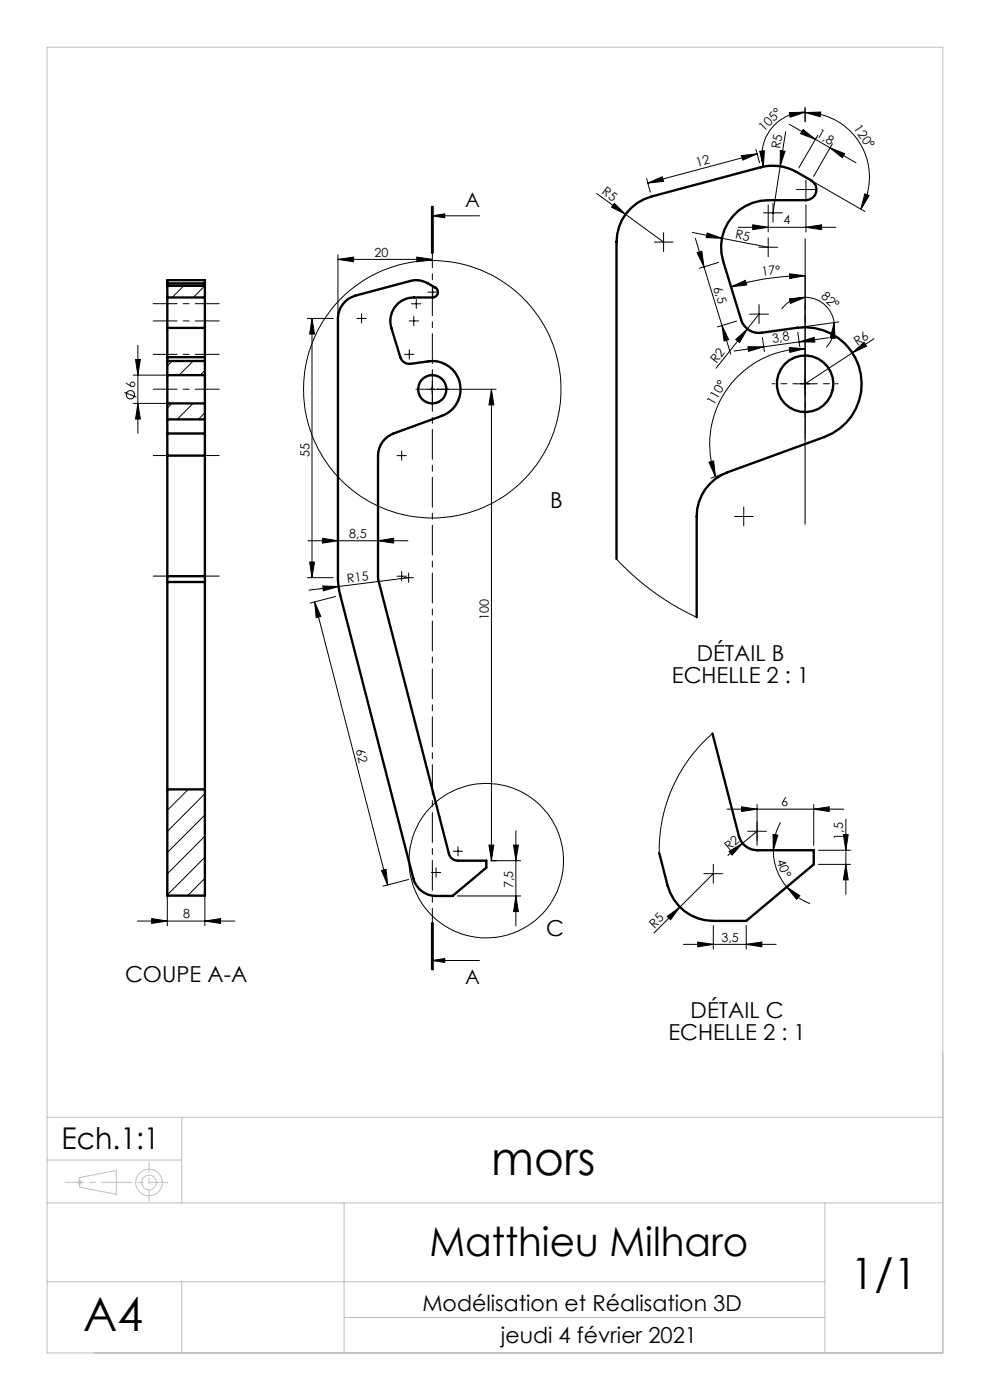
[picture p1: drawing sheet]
<svg xmlns="http://www.w3.org/2000/svg" width="210mm" height="297mm" viewBox="0 0 210 297" stroke-linecap="round" stroke-linejoin="round" font-family="sans-serif">
<g fill="none" stroke="#000" stroke-width=".21">
<path d="M137.2 37.9l.7 2.8M137.4 38.8l3.1-1.3 .3 1zM157.3 33l3.3-.4-3 1.4zM160.3 31.7l.8 2.8M160.6 32.6l-23.2 6.2M161.1 32.1l1-.1-.2 3.3zM165.5 35.3l-1.5 9.9M165.5 31.9l1 .2-1 3.2zM166.7 28l-1.2 7.3M167.4 23.9l3.4-.1-3.2 1.1zM167.5 26.4l14.1 8.1M170.4 27.5l2.6 2.1-3.2-1.2z"/>
<path d="M170.8 23.9l3.3-.1-.1 1zM170.8 23.9a13.7 13.7 0 0 1 11.8 20.5M170.8 23.8a9.2 9.2 0 0 0-8.9 11.5M170.8 22.8v3M171 38.2v4M172.9 38.8l10.6 6.1M173.5 28.7l-4.1 6.9M176.1 31.4l3.1 1.2-.5 .9zM176.6 30.5l-4 6.9M71.7 55l3.3-.5v1zM71.7 54v12.6M71.7 55h20"/>
<path d="M88.4 54.5l3.3 .5-3.3 .5zM91.5 43.8v10M91.7 45.8h10M91.7 45.8l2.6-.4v.8zM91.7 43.8v10M91.9 43.8v10M126.6 41.1l6.1 4.4M130.3 43.1l2.4 2.4-3-1.5zM132.7 45.5l8.1 5.9M138.8 51.4h4M140.8 49.4v4M146.9 49.3l6.2 1.2"/>
<path d="M147.5 50.5l1.8 6.1M147.9 53.6l1-.3 .4 3.3zM149.3 56.6l5.7 18.5M150 49.4l3.1 1.1-3.3-.1zM152.4 55.7l-4 1.2M153.1 50.5l9.8 2M156.6 48.2h20.7M159.7 47.7l3.2 .5-3.2 .5zM161 52.5h4M162 45.2h3.9M162.9 50.4v4.1M162.9 43.5v5.7"/>
<path d="M164 43.1v4.1M167.5 58.1l3.3 .4-3.3 .6zM168.9 40.2h4.1M170.8 58.5a54.4 54.4 0 0 0-15.7 2.4M170.8 58.5v52.7M171 48.2l3.3-.5v1zM171 43.5v5.7M183.4 41.1l1 .4-1.8 2.9zM28.3 79.6h10.2M28.8 76.3h1l-.6 3.3zM29.2 73.2v18.7M36.5 76.6l-1 1"/>
<path d="M39 60.6l-2.5 2.5M41 76.6l-3 3M43.5 60.6l-2.5 2.5M43.5 78.6l-1 1M65.2 67.6h5.5M66.2 67.6v55M66.2 67.6l.5 3.3h-1zM75.7 67.6h2M76.7 66.6v1.9M85.8 75.2h2M86.8 68.1h2M86.8 74.2v2"/>
<path d="M87.3 64.4h2M87.8 67.1v2M88.3 63.5v1.9M90.8 62h2M91.8 61v2M153.1 69l1.5 3.1-1 .3zM155.1 60.9l3-1.4 .3 1zM156.1 72l2.4-2.2-1.6 2.9zM156.2 68.1l-4 1.3M158.5 69.8l-6.6 8.3M158.6 73.6h3.4l-3.2 .9zM159 66.6h4"/>
<path d="M161 64.6v4M161 66.6l-2.5 3.2M161.7 71.6l.4 3M162 73.6l-6.3 .9M167.4 73.7l3.4 .3-3.3 .8zM167.5 63.4l3.3-.3-3.1 1.3zM169.2 70.5l.5 3M169.5 72.5l-7.5 1.1M169.5 72.5l3.2-.9 .2 1zM170.8 63.1a6.2 6.2 0 0 1 6.2 5.3M170.8 63.1a6.1 6.1 0 0 0-5 2.4M170.8 74a20.2 20.2 0 0 0-19 27.1"/>
<path d="M175.8 71.6l-6.3 .9M177 68.4l.1 3.4-1-.1zM177 68.4a6.2 6.2 0 0 1-1.8 5.3M177.9 68.3l-7.8 1.1M180.8 74.9l2.5-2.3 .5 .8zM180.8 74.9l-10 6.5M185.4 71.9l-4.6 3M26.4 83.3l2.5 .9M28.3 85.6h10.2M29.2 85.6l.6 3.3h-1zM36.5 85.6l-1 1M41 85.6l-3.4 3.4"/>
<path d="M43.5 87.6l-1.4 1.4M84.2 96.7h2M85.2 95.7v1.9M91.7 81.6v2M104.2 82.6v100M104.2 82.6l.5 3.3h-1zM105.2 82.6h-14.5M150.4 98.1l1-.3 .4 3.3zM168.8 81.4h4M65.3 114.7h21.2M65.7 119.2h1l-.5 3.4zM68.4 114.2l3.3 .5-3.3 .5z"/>
<path d="M80.2 114.7l3.3-.5v1zM130.8 118.6l3.1 3.1 4.5 3.7 4 2.7 5.4 2.8M153.4 100.5l-2.6 1M155.8 109.6h4M157.8 107.6v4M65.2 122.6h5.5M66.7 127.7l1.4 3.1-1 .2zM66.7 127.7l15.5 60M68.5 124.3l3.3 .1-3.2 .9zM71.2 126.5l-5.4 1.4M71.8 124.4l-6.3 .8M84.2 122.2h2"/>
<path d="M85.2 121.2v2M85.7 122.6h2M86.7 122.6l-14.9 1.8M86.7 121.6v1.9M151.1 155.6l-1.8 1.7-2.4 2.8-2.6 3.7-1.7 3.3-1.2 3.4-1 3.9-.5 3.5-.1 3.1M39.9 167.5l-4.4 4.4M43.5 168.4l-8 8M43.5 172.9l-8 8M43.5 177.4l-8 8M97.2 179.6v2M103.7 179.3h1l-.5 3.3zM108.9 179.3h1.1l-.6 3.3z"/>
<path d="M109.4 176.2v20.2M154.2 171.7h24.8M157.3 171.2l3.3 .5-3.3 .5zM157.5 178.9l-3.1 2.6M158.6 176.4h4M160.6 170.7v8.6M160.6 176.4l-3.1 2.5M164 177l1 .2-1 3.2zM165.6 174.4a12.3 12.3 0 0 0-1.6 6M172.6 171.7l3.3-.5v1zM172.6 170.7v8.6M178.9 177.1h1l-.5 3.3z"/>
<path d="M179.4 173.8v15.9M29.1 195.4h20.7M32.2 194.9l3.3 .5-3.3 .5zM35.5 185.1v11.3M43.5 195.4l3.3-.5v1zM43.5 185.1v11.3M43.5 181.9l-8 8M43.5 186.3l-3.7 3.7M80.9 184.7l1-.3 .3 3.3zM86.7 186.6l-5.5 1.4M91.5 185.1h2M91.5 195.7v10"/>
<path d="M91.7 195.7v10M91.9 195.7v10zM92.5 184.1v2M96.1 180.6h2M97 190.1h13.5M104.1 182.6h6.4M109.4 190.1l.6 3.3h-1.1zM141.5 194.4l2.7-2-2 2.7zM148 199.8l3.3 .5-3.3 .6zM149.3 185.3h4M151.3 185.3l-12.6 12.6M151.3 183.4v4"/>
<path d="M151.3 196.4v5M154.7 180.6l2.8-1.7-2.2 2.5zM158.3 196.4v5M164 180.4a12 12 0 0 0 2.9 7.8M166.9 188.2l2.8 1.8-.7 .8zM166.9 188.2a12.1 12.1 0 0 0 4.9 3.5M173.6 183.4h6.8M173.6 180.4h6.8M179.4 183.4l.5 3.3h-1zM91.7 203.8h10M91.7 203.8l2.6-.5v.9zM145 200.3h19.6"/>
<path d="M158.3 200.3l3.3-.5v1.1z"/>
<circle cx="27.7" cy="83.7" r=".89"/>
<circle cx="91.7" cy="82.6" r="27.3"/>
<circle cx="103.1" cy="182.6" r="16.4"/>
</g>
<g fill="none" stroke="#c0c0c0" stroke-width=".21">
<path d="M10 10h190v277h-190zM10 237h190M38.6 237v18.2M10 255.2h190M10 246.1h28.6M16.4 250.9h1M16.5 250.5l.8 .7M16.9 249.8l7.8-1.5v5.1l-7.8-1.5zM17.3 250.5l-.8 .7M73 255.2v31.8M175 255.2v31.8M10 271.9h165"/>
<path d="M38.6 271.9v15.1M73 279.5h102"/>
<circle cx="31.6" cy="250.8" r="1.56"/>
<circle cx="31.6" cy="250.8" r="2.81"/>
</g>
<path d="M32.5 75.2h14M32.5 68.1h14M32.5 64.4h14M32.5 96.6h14M32.5 82.6h14M32.5 122.2h14" fill="none" stroke="#000" stroke-width=".21" stroke-dasharray="15.2 1.3 1.3 1.3" stroke-dashoffset="10.1"/>
<path d="M170.8 79.4v-28.7" fill="none" stroke="#000" stroke-width=".21" stroke-dasharray="15.2 1.3 1.3 1.3" stroke-dashoffset="2.8"/>
<path d="M168.8 81.4h-5M170.8 83.4v5M172.8 81.4h5" fill="none" stroke="#000" stroke-width=".21" stroke-dasharray="15.2 1.3 1.3 1.3" stroke-dashoffset="14.6"/>
<path d="M90.7 82.6h-2.5M91.7 81.6v-2.5M91.7 83.6v2.5M92.7 82.6h2.5" fill="none" stroke="#000" stroke-width=".21" stroke-dasharray="15.2 1.3 1.3 1.3"/>
<path d="M91.7 43.8v161.9" fill="none" stroke="#000" stroke-width=".21" stroke-dasharray="6.3 1.3 1.3 1.3" stroke-dashoffset="3.5"/>
<path d="M35.6 250.8h-21.8" fill="none" stroke="#c0c0c0" stroke-width=".21" stroke-dasharray="6.3 1.3 1.3 1.3" stroke-dashoffset="2.4"/>
<path d="M31.6 246.4v8.4" fill="none" stroke="#c0c0c0" stroke-width=".21" stroke-dasharray="6.3 1.3 1.3 1.3" stroke-dashoffset="4.1"/>
<g fill="#000">
<path d="M165.5 31.9l1 .2-1 3.2zM130.3 43.1l2.4 2.4-3-1.5zM150 49.4l3.1 1.1-3.3-.1zM156.1 72l2.4-2.2-1.6 2.9zM180.8 74.9l2.5-2.3 .5 .8zM68.5 124.3l3.3 .1-3.2 .9zM154.7 180.6l2.8-1.7-2.2 2.5zM141.5 194.4l2.7-2-2 2.7z"/>
<path d="M157.3 33l3.3-.4-3 1.4zM137.4 38.8l3.1-1.3 .3 1z"/>
<path d="M167.4 23.9l3.4-.1-3.2 1.1zM161.1 32.1l1-.1-.2 3.3z"/>
<path d="M176.1 31.4l3.1 1.2-.5 .9zM170.4 27.5l2.6 2.1-3.2-1.2z"/>
<path d="M71.7 55l3.3-.5v1zM88.4 54.5l3.3 .5-3.3 .5zM68.4 114.2l3.3 .5-3.3 .5zM80.2 114.7l3.3-.5v1zM159.7 47.7l3.2 .5-3.2 .5zM171 48.2l3.3-.5v1z"/>
<path d="M91.7 45.8l2.6-.4v.8zM91.7 203.8l2.6-.5v.9z"/>
<path d="M167.5 58.1l3.3 .4-3.3 .6zM155.1 60.9l3-1.4 .3 1z"/>
<path d="M183.4 41.1l1 .4-1.8 2.9zM170.8 23.9l3.3-.1-.1 1z"/>
<path d="M28.8 76.3h1l-.6 3.3zM29.2 85.6l.6 3.3h-1z"/>
<path d="M66.2 67.6l.5 3.3h-1zM65.7 119.2h1l-.5 3.4zM104.2 82.6l.5 3.3h-1zM103.7 179.3h1l-.5 3.3zM108.9 179.3h1.1l-.6 3.3zM109.4 190.1l.6 3.3h-1.1z"/>
<path d="M153.1 69l1.5 3.1-1 .3zM147.9 53.6l1-.3 .4 3.3z"/>
<path d="M158.6 73.6h3.4l-3.2 .9zM169.5 72.5l3.2-.9 .2 1z"/>
<path d="M167.4 73.7l3.4 .3-3.3 .8zM150.4 98.1l1-.3 .4 3.3z"/>
<path d="M177 68.4l.1 3.4-1-.1zM167.5 63.4l3.3-.3-3.1 1.3z"/>
<path d="M66.7 127.7l1.4 3.1-1 .2zM80.9 184.7l1-.3 .3 3.3z"/>
<path d="M43.5 195.4l3.3-.5v1zM32.2 194.9l3.3 .5-3.3 .5zM172.6 171.7l3.3-.5v1zM157.3 171.2l3.3 .5-3.3 .5z"/>
<path d="M164 177l1 .2-1 3.2zM166.9 188.2l2.8 1.8-.7 .8z"/>
<path d="M179.4 183.4l.5 3.3h-1zM178.9 177.1h1l-.5 3.3z"/>
<path d="M148 199.8l3.3 .5-3.3 .6zM158.3 200.3l3.3-.5v1.1z"/>
</g>
<g fill="none" stroke="#000" stroke-width=".5">
<path d="M35.5 79.6v6M35.5 60.1v-.7h8v.7M35.5 63.1v6.5M35.5 75.8v.8M35.5 63.1h8M35.5 60.1v3M35.5 69.6v6.2M35.5 76.6v3M35.5 60.6h8M35.5 79.6h8M35.5 76.6h8M35.5 60.1h8"/>
<path d="M35.5 69.6h8M35.5 75.8h8M43.5 79.6v6M43.5 63.1v6.5M43.5 75.8v.8M43.5 60.1v3M43.5 69.6v6.2M43.5 76.6v3M73.3 63.9l.6-.5 1.5-.7 11.6-3.1a4.8 4.8 0 0 1 3.8 .5l1.6 .9a1.13 1.13 0 0 1 .4 1.3 1.13 1.13 0 0 1-1 .8h-4a5 5 0 0 0-4.8 6.5l1.9 6.2a2.07 2.07 0 0 0 2.2 1.4l3.8-.5a6 6 0 0 1 6.6 4.4 6 6 0 0 1-3.8 7.1l-10.2 3.8a5.1 5.1 0 0 0-3.3 4.7v26.2l15 58.2a1.99 1.99 0 0 0 2 1.5h6v1.5l-7.2 6h-3.5a4.9 4.9 0 0 1-4.8-3.8l-15.5-60-.4-2.3-.1-56.4a5 5 0 0 1 1.6-3.7zM35.5 92v4.7M35.5 85.6v6.4M35.5 96.7v25.5"/>
<path d="M35.5 92h8M35.5 89h8M35.5 85.6h8M35.5 96.7h8M43.5 92v4.7M43.5 85.6v6.4M43.5 96.7v25.5M130.8 118.6v-67.2a10 10 0 0 1 7.4-9.7l23.2-6.2a10.1 10.1 0 0 1 7.5 1l3.2 1.8a2.26 2.26 0 0 1 1 2.5 2.26 2.26 0 0 1-2.1 1.7h-8.1a10 10 0 0 0-9.5 12.9l3.8 12.4a3.9 3.9 0 0 0 4.4 2.8l7.5-1.1a12 12 0 0 1 13.3 9 12 12 0 0 1-7.5 14.2l-20.6 7.5a9.9 9.9 0 0 0-6.5 9.4v21.3M35.5 122.2v1.3M35.5 123.5v66.5h8v-66.5M35.5 123.5h8M35.5 122.2h8"/>
<path d="M43.5 122.2v1.3M151.1 155.6l5.6 21.8a4 4 0 0 0 3.9 3h12v3l-14.3 12h-7a10 10 0 0 1-9.7-7.5l-1.8-6.9M35.5 167.5h8"/>
<circle cx="91.7" cy="82.6" r="3"/>
<circle cx="170.8" cy="81.4" r="6"/>
</g>
<g font-size="9.9">
<text x="104.2" y="249.2">mors</text>
<text x="17.7" y="282.4">A4</text>
</g>
<text font-size="9.2" x="180.4" y="273.4">1/1</text>
<text font-size="8.5" x="91.1" y="266.5">Matthieu Milharo</text>
<text font-size="6.3" x="13.1" y="243.8">Ech.1:1</text>
<g font-size="4.7">
<text x="116.7" y="107.7">B</text>
<text x="147.8" y="140.3">DÉTAIL B</text>
<text x="142.5" y="144.9">ECHELLE 2 : 1</text>
<text x="115.8" y="198.6">C</text>
<text x="26.5" y="208.3">COUPE A-A</text>
<text x="141.8" y="220.5">ECHELLE 2 : 1</text>
<text x="146.5" y="216">DÉTAIL C</text>
<text x="89.6" y="278.1">Modélisation et Réalisation 3D</text>
<text x="106.3" y="284.9">jeudi 4 février 2021</text>
</g>
<g font-size="4.2">
<text x="98.7" y="44">A</text>
<text x="98.7" y="208.7">A</text>
</g>
<g font-size="2.7">
<text x="162" y="27.9" transform="rotate(-44 162 27.9)">105°</text>
<text x="173" y="28.9" transform="rotate(30 173 28.9)">1,8</text>
<text x="181" y="27.2" transform="rotate(56 181 27.2)">120°</text>
<text x="147.9" y="35.4" transform="rotate(-15 147.9 35.4)">12</text>
<text x="165.5" y="31.7" transform="rotate(-81 165.5 31.7)">R5</text>
<text x="127.5" y="41" transform="rotate(36 127.5 41)">R5</text>
<text x="166.2" y="47.6">4</text>
<text x="155.9" y="50.5" transform="rotate(11 155.9 50.5)">R5</text>
<text x="79.4" y="54.4">20</text>
<text x="161.7" y="58.6" transform="rotate(-8 161.7 58.6)">17°</text>
<text x="151.3" y="61" transform="rotate(73 151.3 61)">6,5</text>
<text x="174" y="63" transform="rotate(44 174 63)">82°</text>
<text x="152" y="77.1" transform="rotate(-51 152 77.1)">R2</text>
<text x="163.9" y="72.7" transform="rotate(-8 163.9 72.7)">3,8</text>
<text x="181.9" y="73.5" transform="rotate(-33 181.9 73.5)">R6</text>
<text x="28.7" y="82.3" transform="rotate(-90 28.7 82.3)">6</text>
<text x="151.4" y="86.1" transform="rotate(-60 151.4 86.1)">110°</text>
<text x="65.6" y="97" transform="rotate(-90 65.6 97)">55</text>
<text x="74.1" y="114.1">8,5</text>
<text x="73.7" y="123.6" transform="rotate(-7 73.7 123.6)">R15</text>
<text x="103.7" y="131.5" transform="rotate(-90 103.7 131.5)">100</text>
<text x="75.5" y="159.2" transform="rotate(76 75.5 159.2)">62</text>
<text x="165.7" y="171.1">6</text>
<text x="178.9" y="178.2" transform="rotate(-90 178.9 178.2)">1,5</text>
<text x="154.7" y="180.6" transform="rotate(-40 154.7 180.6)">R2</text>
<text x="164.7" y="182.6" transform="rotate(69 164.7 182.6)">40°</text>
<text x="108.9" y="188.4" transform="rotate(-90 108.9 188.4)">7,5</text>
<text x="38.9" y="194.8">8</text>
<text x="138.9" y="197" transform="rotate(-45 138.9 197)">R5</text>
<text x="153" y="199.8">3,5</text>
</g>
</svg>
